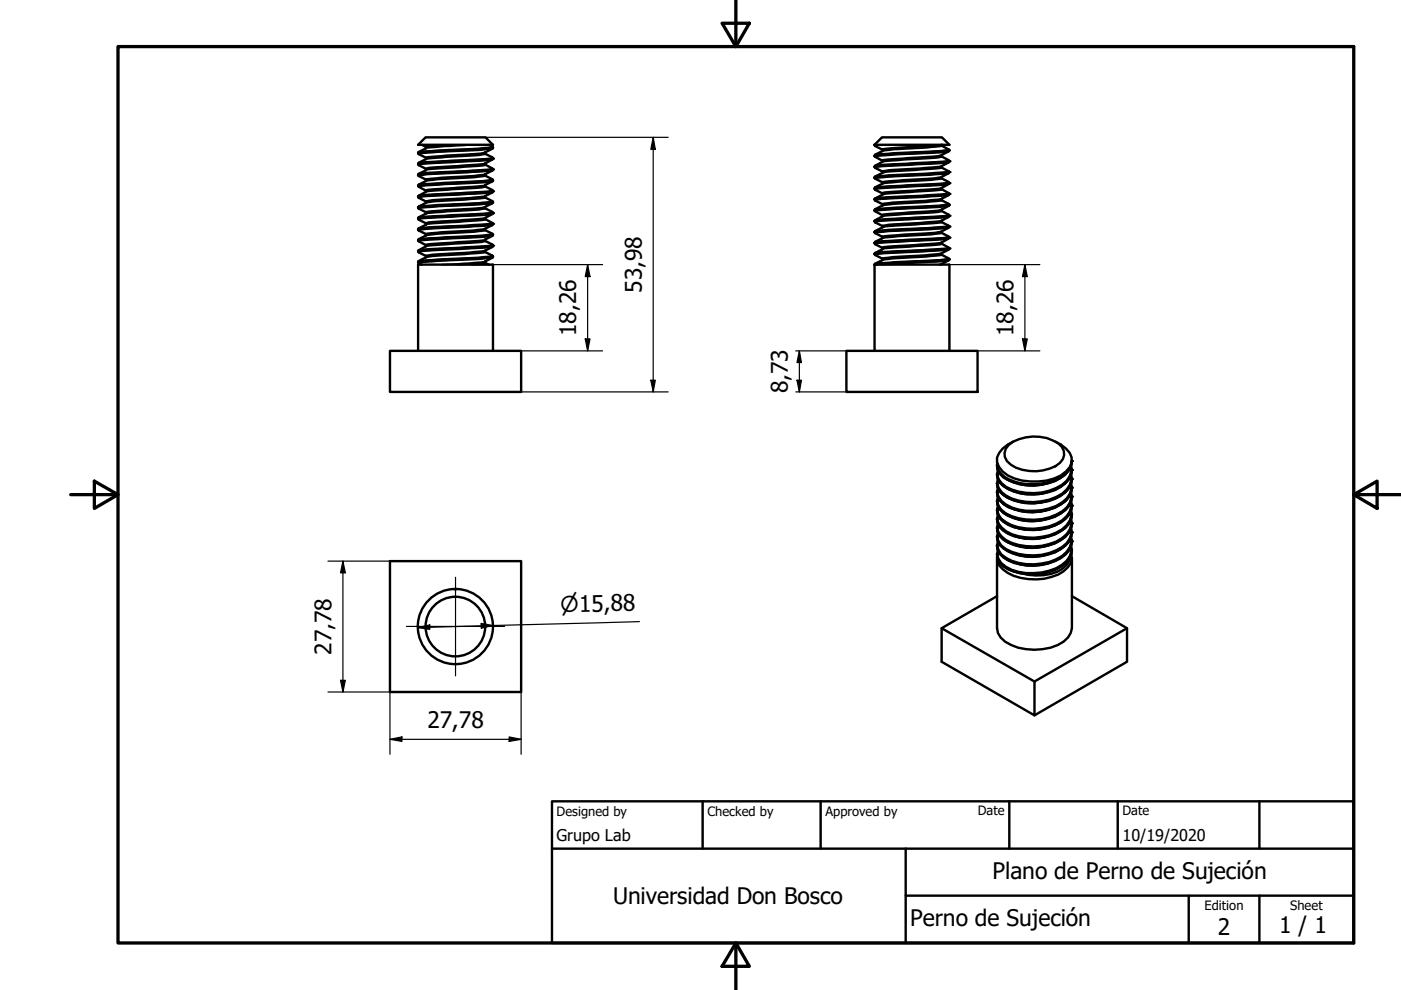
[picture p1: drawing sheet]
<svg xmlns="http://www.w3.org/2000/svg" width="297mm" height="210mm" viewBox="0 0 297 210" stroke-linecap="round" stroke-linejoin="round" font-family="sans-serif">
<!-- layer: Visible (ISO) -->
<g fill="none" stroke="#000" stroke-width=".51">
<path d="M88.6 32.5l1.7 .9 .1 .2-1.6 .9-.2 .3M88.6 34.8l.2 .2 1.6 .9-.1 .2-1.7 1M88.6 37.1l1.7 1 .1 .2-1.6 .9-.2 .2M88.6 39.4l1.8 1.1-1.8 1.2M88.6 32.4v.1M88.6 37.1h.1M89.5 30.7l.8 .5v.3l-1.7 .9M90.2 29.1h12.7l1.6 1.6h-15.9zM103.7 30.7l.8 .6M104.5 31.3a44.8 44.8 0 0 1-7.9 .5l-8 .6M104.5 33.6l-7.9 .6a44.8 44.8 0 0 0-8 .6M104.5 35.9a86 86 0 0 1-11 .7l-4.9 .5"/>
<path d="M104.5 38.2l-1.3 .3-6.6 .3a44.8 44.8 0 0 0-8 .6M104.5 38.3l-7.9 .5a42.8 42.8 0 0 0-8 .6M104.5 35.9a44.8 44.8 0 0 1-7.9 .6 48.7 48.7 0 0 0-8 .6M104.5 31.3l-7.9 .6a42.8 42.8 0 0 0-8 .6M104.5 31.3l-1.6 1-.1 .2 1.6 .9 .1 .2M104.5 33.6l-1.7 1.2 1.7 1.1M104.5 35.9l-.1 .3-1.6 .9 .1 .1 1.6 1M104.5 38.3l-1.6 .9-.1 .2 1.6 .9 .1 .2M104.5 31.3h.1M104.5 38.2v.1M185.4 30.7l.1 .3 1.6 .7v.2l-1.6 .9-.1 .3M185.4 33.1l1.7 1.1-1.7 1.1"/>
<path d="M185.4 35.3l.1 .3 1.6 .9v.2l-1.7 .9M185.4 37.7l1.7 .9v.2l-1.6 .9-.1 .3M185.4 40l.1 .2 1.6 .9v.2l-1.7 1M185.4 37.6v.1M187 29.1h12.7l1.6 1.6h-15.9zM199.6 30.7v.2l1.7 .9M201.3 31.8a44.8 44.8 0 0 1-7.9 .6l-6.6 .4-1.4 .3M201.3 34.2l-7.9 .6a42.8 42.8 0 0 0-8 .5M201.3 36.5a44.8 44.8 0 0 1-7.9 .6l-8 .5M201.3 38.8l-7.9 .6a44.8 44.8 0 0 0-8 .6M201.3 36.5l-1.3 .2-6.6 .4a42.8 42.8 0 0 0-8 .6M201.3 31.9l-7.9 .6a42.8 42.8 0 0 0-8 .6"/>
<path d="M201.3 31.9l-1.7 1v.2l1.7 1.1M201.3 34.2l-1.7 1.1v.2l1.7 1M201.3 36.5l-.2 .2-1.5 .8v.2l1.7 1.1M201.3 38.8l-1.7 1.2 1.7 1.1M201.3 31.8v.1M88.6 41.7l.2 .2 1.6 .9-.1 .2-1.7 1M88.6 44l1.7 1 .1 .2-1.6 .9-.2 .2M88.6 46.3l.2 .3 1.6 .9-.1 .2-1.7 .9M88.6 48.7l1.7 .9 .1 .2-1.6 .9-.2 .3M88.6 51l1.8 1.1-1.8 1.1M88.6 53.2l.2 .3 1.6 .9-.1 .2-1.7 .9M88.6 44h.1"/>
<path d="M88.6 48.6v.1M88.6 55.5v.1M88.6 55.6l.8 .5M104.5 40.5l-3.5 .4-8.9 .4-3.5 .4M104.5 42.8a44.8 44.8 0 0 1-7.9 .6l-8 .6M104.5 45.2l-7.9 .6a44.8 44.8 0 0 0-8 .5M104.5 47.5a86 86 0 0 1-11 .7l-4.9 .4M104.5 49.8l-1.3 .2-6.6 .4a44.8 44.8 0 0 0-8 .6M104.5 52.1l-3.5 .4-8.8 .4-3.6 .3M104.5 54.4a44.8 44.8 0 0 1-7.9 .6l-8 .5M104.5 54.5l-7.9 .5a42.8 42.8 0 0 0-8 .6M104.5 49.8l-7.9 .6a42.8 42.8 0 0 0-8 .6"/>
<path d="M104.5 47.5a44.8 44.8 0 0 1-7.9 .5 48.7 48.7 0 0 0-8 .7M104.5 42.9l-7.9 .6a42.8 42.8 0 0 0-8 .5M104.5 40.5l-.1 .3-1.6 .9 .1 .2 1.6 .9M104.5 42.9l-1.6 1-.1 .1 1.6 .9 .1 .3M104.5 45.2l-1.7 1.1 1.7 1.2M104.5 47.5l-.1 .2-1.6 .9 .1 .2 1.6 1M104.5 49.8l-1.6 1-.1 .2 1.6 .9 .1 .2M104.5 52.1l-.1 .3-1.6 .8 .1 .2 1.6 1M104.5 54.5l-1.6 .9v.3l.7 .4M104.5 42.8v.1M104.5 49.8h.1M104.5 54.4v.1"/>
<path d="M185.4 42.3l.1 .2 1.6 .8v.2l-1.6 .9-.1 .2M185.4 44.6l1.7 1.2-1.7 1.1M185.4 46.9l.1 .3 1.6 .8v.2l-1.7 1M185.4 49.2l1.7 1v.2l-1.6 .9-.1 .2M185.4 51.5l.1 .3 1.6 .9v.2l-1.7 .9M185.4 53.8l.1 .3 1.6 .7v.2l-1.7 1.1M185.4 56.1h15.9v18.3M185.4 49.2h.1M185.4 56.1v18.3M201.3 41.1a97.6 97.6 0 0 1-12.4 .8l-3.5 .4M201.3 43.4a44.8 44.8 0 0 1-7.9 .6l-6.6 .4-1.4 .2M201.3 45.8l-7.9 .5a42.8 42.8 0 0 0-8 .6"/>
<path d="M201.3 48a44.8 44.8 0 0 1-7.9 .6l-8 .6M201.3 50.4l-7.9 .6a44.8 44.8 0 0 0-8 .5M201.3 52.7a97.6 97.6 0 0 1-12.4 .7l-3.5 .4M201.3 55a42.5 42.5 0 0 1-7.8 .5l-8.1 .6 15.9-1.1M201.3 48l-1.3 .3-6.6 .4a42.8 42.8 0 0 0-8 .5M201.3 43.5l-7.9 .5a42.8 42.8 0 0 0-8 .6M201.3 41.1l-1.7 1.2v.2l1.7 .9M201.3 43.5l-1.7 .9v.2l1.7 1.2M201.3 45.8l-1.7 1.1v.2l1.7 .9M201.3 48l-.2 .3-1.5 .8v.1l1.7 1.2M201.3 50.4l-1.7 1.1 1.7 1.2M201.3 52.7l-1.7 1.1v.2l1.7 1"/>
<path d="M201.3 43.4v.1M201.3 55h.1M201.3 55l-1.7 1.1M82.7 74.4h27.8v8.7h-27.8zM88.6 74.4v-18.3h15.9v18.3M179.5 74.4h27.8v8.7h-27.8zM213.9 94.3a9.3 9.3 0 0 1 10.4-.3 2.55 2.55 0 0 1 .4 4.1 9.3 9.3 0 0 1-10.4 .4 2.55 2.55 0 0 1-.4-4.2zM214.8 93.6a5.8 5.8 0 0 0-3.4 3.4 4 4 0 0 0 2.3 3.8 12.8 12.8 0 0 0 11.2 0 3.7 3.7 0 0 0 2.3-3.8l-.4-1-.8-.9-1.1-.8M223.8 93.6l1.1 .7M224.9 94.3l.1 .1M227.1 98.7a3.3 3.3 0 0 1-1.1 3.6 11.7 11.7 0 0 1-12.4 1.2 3.2 3.2 0 0 1-2-3.8M227.3 97.6a4.3 4.3 0 0 1-2.3 3.6 12.3 12.3 0 0 1-11.4 .5 3.4 3.4 0 0 1-2.1-3.6"/>
<path d="M227.3 99.7a4.4 4.4 0 0 1-2.4 3.5 11.9 11.9 0 0 1-12.2-.2l-.7-.7-.5-.9-.1-.8M227.3 97.8a4.4 4.4 0 0 1-2.4 3.5 12 12 0 0 1-12.2-.2l-.7-.7-.5-.9-.1-.8M227.3 99.8a6 6 0 0 1-5.1 4.6 10.5 10.5 0 0 1-10.2-2l-.4-.8-.2-.9M227.3 98a4.6 4.6 0 0 1-2.5 3.4 12.1 12.1 0 0 1-12-.1l-.8-.8-.4-.8-.2-.9M82.7 119h27.8v27.7h-27.8zM211.4 118.3v14.9a4.2 4.2 0 0 0 3 3.6 12.2 12.2 0 0 0 11.1-.7l.9-.9 .6-1 .3-1v-14.9M226.9 118.1a4.9 4.9 0 0 1-4.1 3.6 11.4 11.4 0 0 1-5.4 0M227.1 106.3a3.3 3.3 0 0 1-1.1 3.5 11.7 11.7 0 0 1-12.4 1.3 3.2 3.2 0 0 1-2-3.9M227.1 108.2a3.6 3.6 0 0 1-2.1 4.3 11.9 11.9 0 0 1-12.3-.1 2.78 2.78 0 0 1-1.1-3.3M227.1 110a3.6 3.6 0 0 1-2.1 4.4 12.3 12.3 0 0 1-11.4 .5l-.9-.7a2.71 2.71 0 0 1-1.1-3.2M227.1 100.6l.2 .8M227.1 102.5l.2 .8"/>
<path d="M227.1 104.4l.2 .8M227.1 111.9l.2 .8M227.1 113.8l.2 .8M227.1 115.7l.2 .8M227.1 117.5a3.2 3.2 0 0 1-1.6 3.6 12.1 12.1 0 0 1-11.9 .3 3.6 3.6 0 0 1-2.2-3.4M227.2 101.4a4.1 4.1 0 0 1-2.2 3.5 11.9 11.9 0 0 1-12.3-.1 2.78 2.78 0 0 1-1.1-3.2M227.2 103.3a4.1 4.1 0 0 1-2.2 3.5 11.9 11.9 0 0 1-12.3-.1 2.83 2.83 0 0 1-1.1-3.3M227.2 105.2a4.1 4.1 0 0 1-2.2 3.5 12.3 12.3 0 0 1-11.4 .6 3.6 3.6 0 0 1-2.2-3.2l.2-.8M227.2 112.7a4.1 4.1 0 0 1-2.2 3.6 12.5 12.5 0 0 1-11.4 .4 3.2 3.2 0 0 1-2-3.8M227.2 114.6a4.1 4.1 0 0 1-2.2 3.5 11.9 11.9 0 0 1-12.3-.1 2.78 2.78 0 0 1-1.1-3.2M227.2 116.5a4.1 4.1 0 0 1-2.2 3.6 11.9 11.9 0 0 1-12.3-.2 2.83 2.83 0 0 1-1.1-3.3M227.2 112.9a4.1 4.1 0 0 1-2.3 3.5 11.9 11.9 0 0 1-12.2-.2l-.7-.7-.5-.8-.1-.9"/>
<path d="M227.3 116.6a4.2 4.2 0 0 1-2.4 3.5 12.5 12.5 0 0 1-11.2 .5 3.6 3.6 0 0 1-2.3-3M227.3 114.8a4.9 4.9 0 0 1-3.6 4 11.8 11.8 0 0 1-11-.7 2.74 2.74 0 0 1-1.3-2.4M227.3 111a4.4 4.4 0 0 1-2.4 3.5 12.5 12.5 0 0 1-11.2 .5 3.6 3.6 0 0 1-2.3-3.1M227.3 109.1a4.2 4.2 0 0 1-2.4 3.5 12.5 12.5 0 0 1-11.2 .5 3.6 3.6 0 0 1-2.3-3.1M227.3 107.2a5.8 5.8 0 0 1-5 4.6 11.7 11.7 0 0 1-9.6-1.3l-.7-.7-.5-.8-.1-.8M227.3 105.3a4.4 4.4 0 0 1-2.4 3.5 11.9 11.9 0 0 1-12.2-.2l-.7-.7-.5-.8-.1-.8M227.3 103.4a4.4 4.4 0 0 1-2.4 3.5 12.5 12.5 0 0 1-11.2 .5 3.6 3.6 0 0 1-2.3-3M227.3 101.6a4.4 4.4 0 0 1-2.4 3.4 12.5 12.5 0 0 1-11.2 .5 3.6 3.6 0 0 1-2.3-3M227.3 116.8a4.3 4.3 0 0 1-2.5 3.4 12.1 12.1 0 0 1-12-.1l-.8-.7-.4-.8-.2-.9M227.3 114.9a4.9 4.9 0 0 1-3.7 4.1 12 12 0 0 1-10.8-.8l-.8-.7-.4-.8-.2-.9M227.3 113a6 6 0 0 1-5.1 4.6 10.5 10.5 0 0 1-10.2-2l-.4-.8-.2-.8M227.3 111.2a4.6 4.6 0 0 1-2.5 3.4 12.1 12.1 0 0 1-12-.1l-.8-.8-.4-.8-.2-.9"/>
<path d="M227.3 109.3a4.3 4.3 0 0 1-2.5 3.4 11.7 11.7 0 0 1-12-.1l-.8-.7-.4-.9-.2-.9M227.3 107.4a4.9 4.9 0 0 1-3.7 4 12 12 0 0 1-10.8-.7l-.8-.7-.4-.9-.2-.8M227.3 105.4a6 6 0 0 1-5.1 4.6 11.8 11.8 0 0 1-9.4-1.2l-.8-.8-.4-.8-.2-.8M227.3 103.6a4.6 4.6 0 0 1-2.5 3.4 12.1 12.1 0 0 1-12-.1l-.8-.8-.4-.7-.2-.9M227.3 101.7a4.9 4.9 0 0 1-3.7 4.1 12 12 0 0 1-10.8-.8l-.8-.7-.4-.8-.2-.9M96.7 124.9h-.4M199.6 133.2l19.7 11.3M211.4 126.4l-11.8 6.8v7.1l19.7 11.4v-7.2l19.7-11.3M227.3 126.4l11.7 6.8v7.1l-19.7 11.4"/>
<circle cx="96.6" cy="132.8" r="8"/>
<circle cx="96.6" cy="132.8" r="6.3"/>
</g>
<!-- layer: Visible Narrow (ISO) -->
<g fill="none" stroke="#000" stroke-width=".38">
<path d="M93.4 30.7l-3 .3-.1 .2M96.6 30.7l-6.2 .6M99.8 30.7l-5.4 .3-4.1 .5M102.8 32.5l-6.2 .6a27.8 27.8 0 0 0-6.2 .5M102.8 34.8a53.4 53.4 0 0 1-8.6 .7l-3.8 .4M102.8 37.1l-1.1 .2-5.1 .4a27.8 27.8 0 0 0-6.2 .6M102.8 39.4l-2.8 .4-3.4 .2a27.8 27.8 0 0 0-6.2 .5M102.9 32.3l-1.5 .2-10.5 .7-.6 .2M102.9 34.6l-12 .9-.6 .3M102.9 36.9l-2.4 .3-7 .4-3.2 .5M102.9 39.2l-1.5 .3-10.5 .7h-.4l-.2 .2M102.9 32.6l-1.4 .3-6.7 .4-4.5 .5"/>
<path d="M102.9 34.9v.1l-.7 .2-10.4 .6-1.5 .3M102.9 37.2a28.9 28.9 0 0 1-6.9 .7l-3.4 .2-2.3 .3M102.9 39.5l-.7 .3-11.9 .9M104.3 31.5l-2.7 .3-8.6 .4-4.2 .5M104.3 33.8l-1.6 .3-13 .7-.9 .1v.1M104.3 36.2l-5.4 .4-8.3 .4-1.8 .3M104.3 38.5l-1.6 .2-8.3 .4-5.6 .5M104.3 31.1l-2.8 .4-8.7 .3-4 .4M104.3 38l-1.7 .3-8.4 .4-5.4 .5M104.4 33.4a2.54 2.54 0 0 1-1.8 .3l-13.8 .8M104.4 35.7l-5.6 .5-8.3 .4-1.7 .3M186.6 30.7l-1.1 .3"/>
<path d="M198.8 30.7l-10.1 .7-1.6 .3M199.6 30.7a27.8 27.8 0 0 1-6.2 .6l-5.2 .4-1.1 .2M199.6 33.1l-6.2 .5a26.2 26.2 0 0 0-6.3 .6M199.6 35.3a27.8 27.8 0 0 1-6.2 .6l-6.3 .6M199.6 37.7l-6.2 .6a26.2 26.2 0 0 0-6.3 .5M199.6 40l-2.8 .4-6.9 .3-2.8 .4M199.6 32.9l-1.4 .2-10.5 .7-.7 .1 .1 .2M199.6 35.2l-4.5 .5-6.7 .3-1.3 .4M199.6 37.5l-1.4 .3-10.5 .7-.6 .1M199.6 39.8l-11.2 .9-1.1 .1-.2 .2M199.6 30.9a28.9 28.9 0 0 1-6.8 .6l-3.4 .2-2.3 .3M199.6 33.2l-1.3 .3-6.7 .4-4.5 .4"/>
<path d="M199.6 35.5l-1.3 .3-9.8 .6-1.4 .3M199.6 37.8a28.9 28.9 0 0 1-6.8 .7l-5.7 .5M201.1 32.1l-1.6 .3-9.8 .4-4.2 .4M201.1 34.5l-13.8 .8-1.4 .1-.4 .2M201.1 36.7l-4 .4-8.7 .4-2.9 .4M201.1 39l-1.6 .3-13 .7-1 .1v.1M201.1 31.7l-1.8 .3-9.7 .4-4.1 .4M201.1 33.9l-.9 .3-12.9 .7-1.8 .3M201.1 36.3l-4.1 .4-8.7 .4-2.8 .3M201.1 38.6l-.9 .2-14.7 .9M102.8 41.7a27.8 27.8 0 0 1-6.2 .6l-6.2 .5M102.8 44l-6.2 .6a27.8 27.8 0 0 0-6.2 .6"/>
<path d="M102.8 46.3a53.4 53.4 0 0 1-8.6 .7l-3.8 .5M102.8 48.6l-1.1 .3-5.1 .3a27.8 27.8 0 0 0-6.2 .6M102.8 51l-2.8 .3-3.4 .2a27.8 27.8 0 0 0-6.2 .6M102.8 53.2a27.8 27.8 0 0 1-6.2 .6l-6.2 .6M102.8 55.6l-1.6 .3-4.2 .2M102.9 41.6l-3.4 .3-7.9 .5-1.3 .3M102.9 43.9l-1.5 .2-10.5 .7-.6 .2M102.9 46.2l-11.3 .8-1.3 .3M102.9 48.5l-2.4 .3-7 .4-3.2 .4M102.9 50.8l-1.5 .2-10.5 .7-.4 .1-.2 .2M102.9 53.1l-3.4 .4-7.9 .4-1.3 .4M102.9 55.4l-3.3 .4-5.8 .3"/>
<path d="M102.9 41.9l-1.4 .2-9.7 .7-1.5 .2M102.9 44.2l-1.4 .3-6.7 .4-4.5 .4M102.9 46.5v.1l-.7 .1-10.4 .7-1.5 .3M102.9 48.8a28.9 28.9 0 0 1-6.9 .6l-3.4 .2-2.3 .3M102.9 51.1l-.7 .2-11.9 .9M102.9 53.4l-1.4 .3-9.7 .6-1.5 .3M102.9 55.7l-.1 .2-.9 .1-1.8 .1M104.3 45.4l-1.6 .2-13 .7-.9 .2v.1M104.3 47.7l-5.4 .5-8.3 .3-1.8 .4M104.3 50l-1.6 .3-8.3 .3-5.6 .6M104.3 40.3v.1l-.9 .1-12.9 .7-1.7 .3M104.3 42.6l-2.8 .4-8.7 .4-4 .4"/>
<path d="M104.3 49.6l-1.7 .3-8.4 .4-5.4 .4M104.3 51.9v.1l-.9 .1-12.9 .7-1.7 .3M104.3 54.2l-2.8 .4-8.7 .4-4 .3M104.4 40.8l-13.8 .8-1.8 .3M104.4 43.1l-2.8 .3-8.6 .4-4.2 .4M104.4 52.4l-13.8 .8-1.8 .3M104.4 54.6l-2.8 .4-8.6 .3-4.2 .5M104.4 44.9a2.54 2.54 0 0 1-1.8 .3l-13.8 .9M104.4 47.3l-5.6 .5-8.3 .4-1.7 .2M199.6 42.3a27.8 27.8 0 0 1-6.2 .5l-5.2 .4-1.1 .3M199.6 44.6l-6.2 .6a26.2 26.2 0 0 0-6.3 .6M199.6 46.9a27.8 27.8 0 0 1-6.2 .6l-6.3 .5"/>
<path d="M199.6 49.2l-6.2 .6a26.2 26.2 0 0 0-6.3 .6M199.6 51.5l-2.8 .4-6.9 .4-2.8 .4M199.6 53.8a27.8 27.8 0 0 1-6.2 .6l-5.2 .4-1.1 .2M199.6 42.1l-3.3 .4-7.1 .4-2.1 .4M199.6 44.4l-1.4 .3-10.5 .7-.7 .1 .1 .1M199.6 46.8l-4.5 .4-6.7 .4-1.3 .3M199.6 49.1l-1.4 .2-9.8 .6-1.3 .3M199.6 51.4l-11.9 .9-.4 .1-.2 .1M199.6 53.7l-3.3 .4-7.1 .4-2.1 .3M199.6 56l-.5 .1M199.6 40.1l-.1 .2-1.2 .1-9.8 .7-1.4 .2M199.6 42.5a28.9 28.9 0 0 1-6.8 .6l-3.4 .2-2.3 .3"/>
<path d="M199.6 44.7l-1.3 .4-6.7 .3-4.5 .5M199.6 47.1l-1.3 .2-9.8 .7-1.4 .2M199.6 49.4a28.9 28.9 0 0 1-6.8 .6l-5.7 .5M199.6 51.7l-.1 .2-1.2 .1-9.8 .6-1.4 .3M199.6 54a28.9 28.9 0 0 1-6.8 .6l-3.4 .2-2.3 .4M201.1 41.4l-5.5 .4-8.3 .4-1.8 .3M201.1 43.7l-1.6 .2-9.8 .5-4.2 .4M201.1 46l-13.8 .8-1.4 .2-.4 .2M201.1 48.3l-4 .4-8.7 .4-2.9 .3M201.1 50.6l-1.6 .2-13 .7-1 .2v.1M201.1 52.9l-5.5 .5-8.3 .4-1.8 .3M201.1 55.2l-2.7 .3-11.5 .6"/>
<path d="M201.1 40.9l-.9 .2-4.6 .3-8.3 .4-1.8 .3M201.1 43.2l-1.8 .3-9.7 .5-4.1 .4M201.1 45.5l-.9 .3-12.9 .7-1.8 .2M201.1 47.9l-4.1 .4-8.7 .4-2.8 .3M201.1 50.1l-.9 .3-14.7 .9M201.1 52.5l-.9 .2-4.6 .3-8.3 .4-1.8 .2M201.1 54.8l-1.8 .3-9.7 .4-4.1 .4M211.5 98.3a3.4 3.4 0 0 0 2.6 3.3 11.5 11.5 0 0 0 12-1.6l.5-.7M227.1 98.8a4.4 4.4 0 0 1-3.2 4.6 12.2 12.2 0 0 1-10.6-.2 3.1 3.1 0 0 1-1.7-3.5M215.9 102.6a10.2 10.2 0 0 0 6 0M215.9 104.5a11.9 11.9 0 0 0 6 0M215.9 110.1a10.2 10.2 0 0 0 6 0"/>
<path d="M215.9 115.8a10.2 10.2 0 0 0 6 0M215.9 117.7a10.2 10.2 0 0 0 6 0M221.9 106.3a11 11 0 0 1-6 .1M221.9 108.2a11 11 0 0 1-6 .1M221.9 112a11 11 0 0 1-6 0M221.9 113.9a11 11 0 0 1-6 .1M221.9 119.5a11 11 0 0 1-6 .1M227.1 100.7a4.4 4.4 0 0 1-3.2 4.6 12 12 0 0 1-10.6-.3 3.1 3.1 0 0 1-1.7-3.4M227.1 102.7a3.9 3.9 0 0 1-1.9 3.8 12.1 12.1 0 0 1-11.9 .4 3.1 3.1 0 0 1-1.7-3.4M227.1 104.5a3.9 3.9 0 0 1-1.9 3.9 12.1 12.1 0 0 1-11.9 .4 3.1 3.1 0 0 1-1.7-3.4M227.1 106.4a4.4 4.4 0 0 1-3.2 4.6 12 12 0 0 1-10.6-.3 2.99 2.99 0 0 1-1.7-3.4M227.1 108.3a4.4 4.4 0 0 1-3.2 4.6 12 12 0 0 1-10.6-.3 3.1 3.1 0 0 1-1.7-3.4"/>
<path d="M227.1 110.2a3.9 3.9 0 0 1-1.9 3.8 12.1 12.1 0 0 1-11.9 .5 3.1 3.1 0 0 1-1.7-3.4M227.1 112a3.9 3.9 0 0 1-1.9 3.9 12.1 12.1 0 0 1-11.9 .5 3.1 3.1 0 0 1-1.7-3.5M227.1 114a4.4 4.4 0 0 1-3.2 4.5 12 12 0 0 1-10.6-.3 3.1 3.1 0 0 1-1.7-3.4M227.1 115.9a3.9 3.9 0 0 1-1.9 3.8 12.1 12.1 0 0 1-11.9 .4 3.1 3.1 0 0 1-1.7-3.4M221.9 121.4a11.1 11.1 0 0 1-3.8 .5"/>
</g>
<!-- layer: Visible (ISO) -->
<g fill="#000">
<circle cx="88.6" cy="34.8" r=".25"/>
<circle cx="88.6" cy="39.4" r=".25"/>
<circle cx="104.5" cy="33.6" r=".25"/>
<circle cx="104.5" cy="35.9" r=".25"/>
<circle cx="185.4" cy="30.7" r=".25"/>
<circle cx="185.4" cy="35.3" r=".25"/>
<circle cx="185.4" cy="33.1" r=".25"/>
<circle cx="185.4" cy="40" r=".25"/>
<circle cx="199.6" cy="30.7" r=".25"/>
<circle cx="201.3" cy="36.5" r=".25"/>
<circle cx="201.3" cy="34.2" r=".25"/>
<circle cx="201.3" cy="38.8" r=".25"/>
<circle cx="88.6" cy="53.2" r=".25"/>
<circle cx="88.6" cy="46.3" r=".25"/>
<circle cx="88.6" cy="41.7" r=".25"/>
<circle cx="88.6" cy="51" r=".25"/>
<circle cx="104.5" cy="52.1" r=".25"/>
<circle cx="104.5" cy="47.5" r=".25"/>
<circle cx="104.5" cy="45.2" r=".25"/>
<circle cx="104.5" cy="40.5" r=".25"/>
<circle cx="185.4" cy="56.1" r=".25"/>
<circle cx="185.4" cy="53.8" r=".25"/>
<circle cx="185.4" cy="46.9" r=".25"/>
<circle cx="185.4" cy="51.5" r=".25"/>
<circle cx="185.4" cy="44.6" r=".25"/>
<circle cx="185.4" cy="42.3" r=".25"/>
<circle cx="201.3" cy="45.8" r=".25"/>
<circle cx="201.3" cy="50.4" r=".25"/>
<circle cx="201.3" cy="48" r=".25"/>
<circle cx="201.3" cy="52.7" r=".25"/>
<circle cx="201.3" cy="41.1" r=".25"/>
<circle cx="211.4" cy="98.7" r=".25"/>
<circle cx="227.3" cy="99.7" r=".25"/>
<circle cx="227.3" cy="97.8" r=".25"/>
<circle cx="211.4" cy="111.9" r=".25"/>
<circle cx="211.4" cy="108.2" r=".25"/>
<circle cx="211.4" cy="117.6" r=".25"/>
<circle cx="211.4" cy="113.8" r=".25"/>
<circle cx="211.4" cy="100.6" r=".25"/>
<circle cx="211.4" cy="104.4" r=".25"/>
<circle cx="211.4" cy="106.3" r=".25"/>
<circle cx="227.3" cy="107.2" r=".25"/>
<circle cx="227.3" cy="105.3" r=".25"/>
<circle cx="227.3" cy="111" r=".25"/>
<circle cx="227.3" cy="114.8" r=".25"/>
<circle cx="227.3" cy="112.9" r=".25"/>
<circle cx="227.3" cy="103.4" r=".25"/>
<circle cx="227.3" cy="101.6" r=".25"/>
</g>
<!-- layer: Title (ISO) -->
<path d="M117 169.9h170v30h-170zM117 179.9h170M149 169.9v10M174 169.9v10M192 179.9v20M214 169.9v10M237 169.9v10M267 169.9v10M192 189.9h95M252 189.9v10M267 189.9v10" fill="none" stroke="#000" stroke-width=".51"/>
<!-- layer: Border (ISO) -->
<path d="M156 -.1v10M25 9.9h262v190h-262zM153.1 4.9h5.8l-2.9 5zM15 104.9h10M20 102l5 2.9-5 2.9zM287 104.9l5-2.9v5.8zM287 104.9h10M156 199.9l2.9 5h-5.8zM156 199.9v10" fill="none" stroke="#000" stroke-width=".7"/>
<!-- layer: Dimension (ISO) -->
<g fill="none" stroke="#000" stroke-width=".25">
<path d="M102.9 29.1h38.8M138.5 29.1l.4 2.6h-.9zM138.5 29.1v54M95.8 56.1h32M124.6 56.1l.5 2.5h-1zM124.6 56.1v18.3M201.3 56.1h19.2M217.3 56.1l.5 2.5h-1zM217.3 56.1v18.3M110.5 74.4h17.3M124.1 71.9h1l-.5 2.5zM168.7 74.4h10.8"/>
<path d="M169.5 74.4l.4 2.5h-.9zM169.5 74.4v8.7M207.3 74.4h13.2M216.8 71.9h1l-.5 2.5zM110.5 83.1h31.2M138 80.6h.9l-.4 2.5zM168.7 83.1h10.8M169 80.6h.9l-.4 2.5zM69.5 119h13.2M72.7 119l.5 2.4h-1zM72.7 119v27.7M88.6 133.1l2.5-.6v.9z"/>
<path d="M102 132.2l2.5 .4-2.5 .6zM135.6 131.8l-47 1.3M69.5 146.7h13.2v13.2M72.2 144.2h1l-.5 2.5zM82.7 156.8l2.5-.6v1zM82.7 156.8h27.8M107.9 156.2l2.6 .6-2.6 .4zM110.5 146.7v13.2"/>
</g>
<g fill="#000">
<path d="M138.5 29.1l.4 2.6h-.9z" fill-rule="evenodd"/>
<path d="M124.6 56.1l.5 2.5h-1z" fill-rule="evenodd"/>
<path d="M217.3 56.1l.5 2.5h-1z" fill-rule="evenodd"/>
<path d="M124.1 71.9h1l-.5 2.5z" fill-rule="evenodd"/>
<path d="M169.5 74.4l.4 2.5h-.9z" fill-rule="evenodd"/>
<path d="M216.8 71.9h1l-.5 2.5z" fill-rule="evenodd"/>
<path d="M138 80.6h.9l-.4 2.5z" fill-rule="evenodd"/>
<path d="M169 80.6h.9l-.4 2.5z" fill-rule="evenodd"/>
<path d="M72.7 119l.5 2.4h-1z" fill-rule="evenodd"/>
<path d="M88.6 133.1l2.5-.6v.9z" fill-rule="evenodd"/>
<path d="M102 132.2l2.5 .4-2.5 .6z" fill-rule="evenodd"/>
<path d="M72.2 144.2h1l-.5 2.5z" fill-rule="evenodd"/>
<path d="M82.7 156.8l2.5-.6v1z" fill-rule="evenodd"/>
<path d="M107.9 156.2l2.6 .6-2.6 .4z" fill-rule="evenodd"/>
</g>
<!-- layer: Center Mark (ISO) -->
<path d="M86.2 132.8h20.8M96.6 122.4v20.9" fill="none" stroke="#000" stroke-width=".25"/>
<g font-size="4.8">
<text x="136.1" y="62.1" transform="rotate(-90 136.1 62.1)">53,98</text>
<text x="122.2" y="71.2" transform="rotate(-90 122.2 71.2)">18,26</text>
<text x="214.9" y="71.2" transform="rotate(-90 214.9 71.2)">18,26</text>
<text x="167.1" y="83.4" transform="rotate(-90 167.1 83.4)">8,73</text>
<text x="70.3" y="138.8" transform="rotate(-90 70.3 138.8)">27,78</text>
<text x="90.6" y="154.3">27,78</text>
<text x="130" y="191.7">Universidad Don Bosco</text>
<text x="210.4" y="186.4">Plano de Perno de Sujeción</text>
<text x="193" y="196.4">Perno de Sujeción</text>
<text x="271.2" y="197.8">1 / 1</text>
<text x="258.2" y="198.2">2</text>
</g>
<text font-size="4.6" x="118.9" y="129.8" transform="rotate(-1 118.9 129.8)">⌀15,88</text>
<g font-size="3.4">
<text x="118" y="178.2">Grupo Lab</text>
<text x="238" y="178.3">10/19/2020</text>
</g>
<g font-size="2.7">
<text x="118" y="173">Designed by</text>
<text x="150" y="173">Checked by</text>
<text x="175" y="173">Approved by</text>
<text x="207.3" y="172.9">Date</text>
<text x="238" y="172.9">Date</text>
<text x="255.4" y="193">Edition</text>
<text x="273.6" y="193">Sheet</text>
</g>
</svg>
